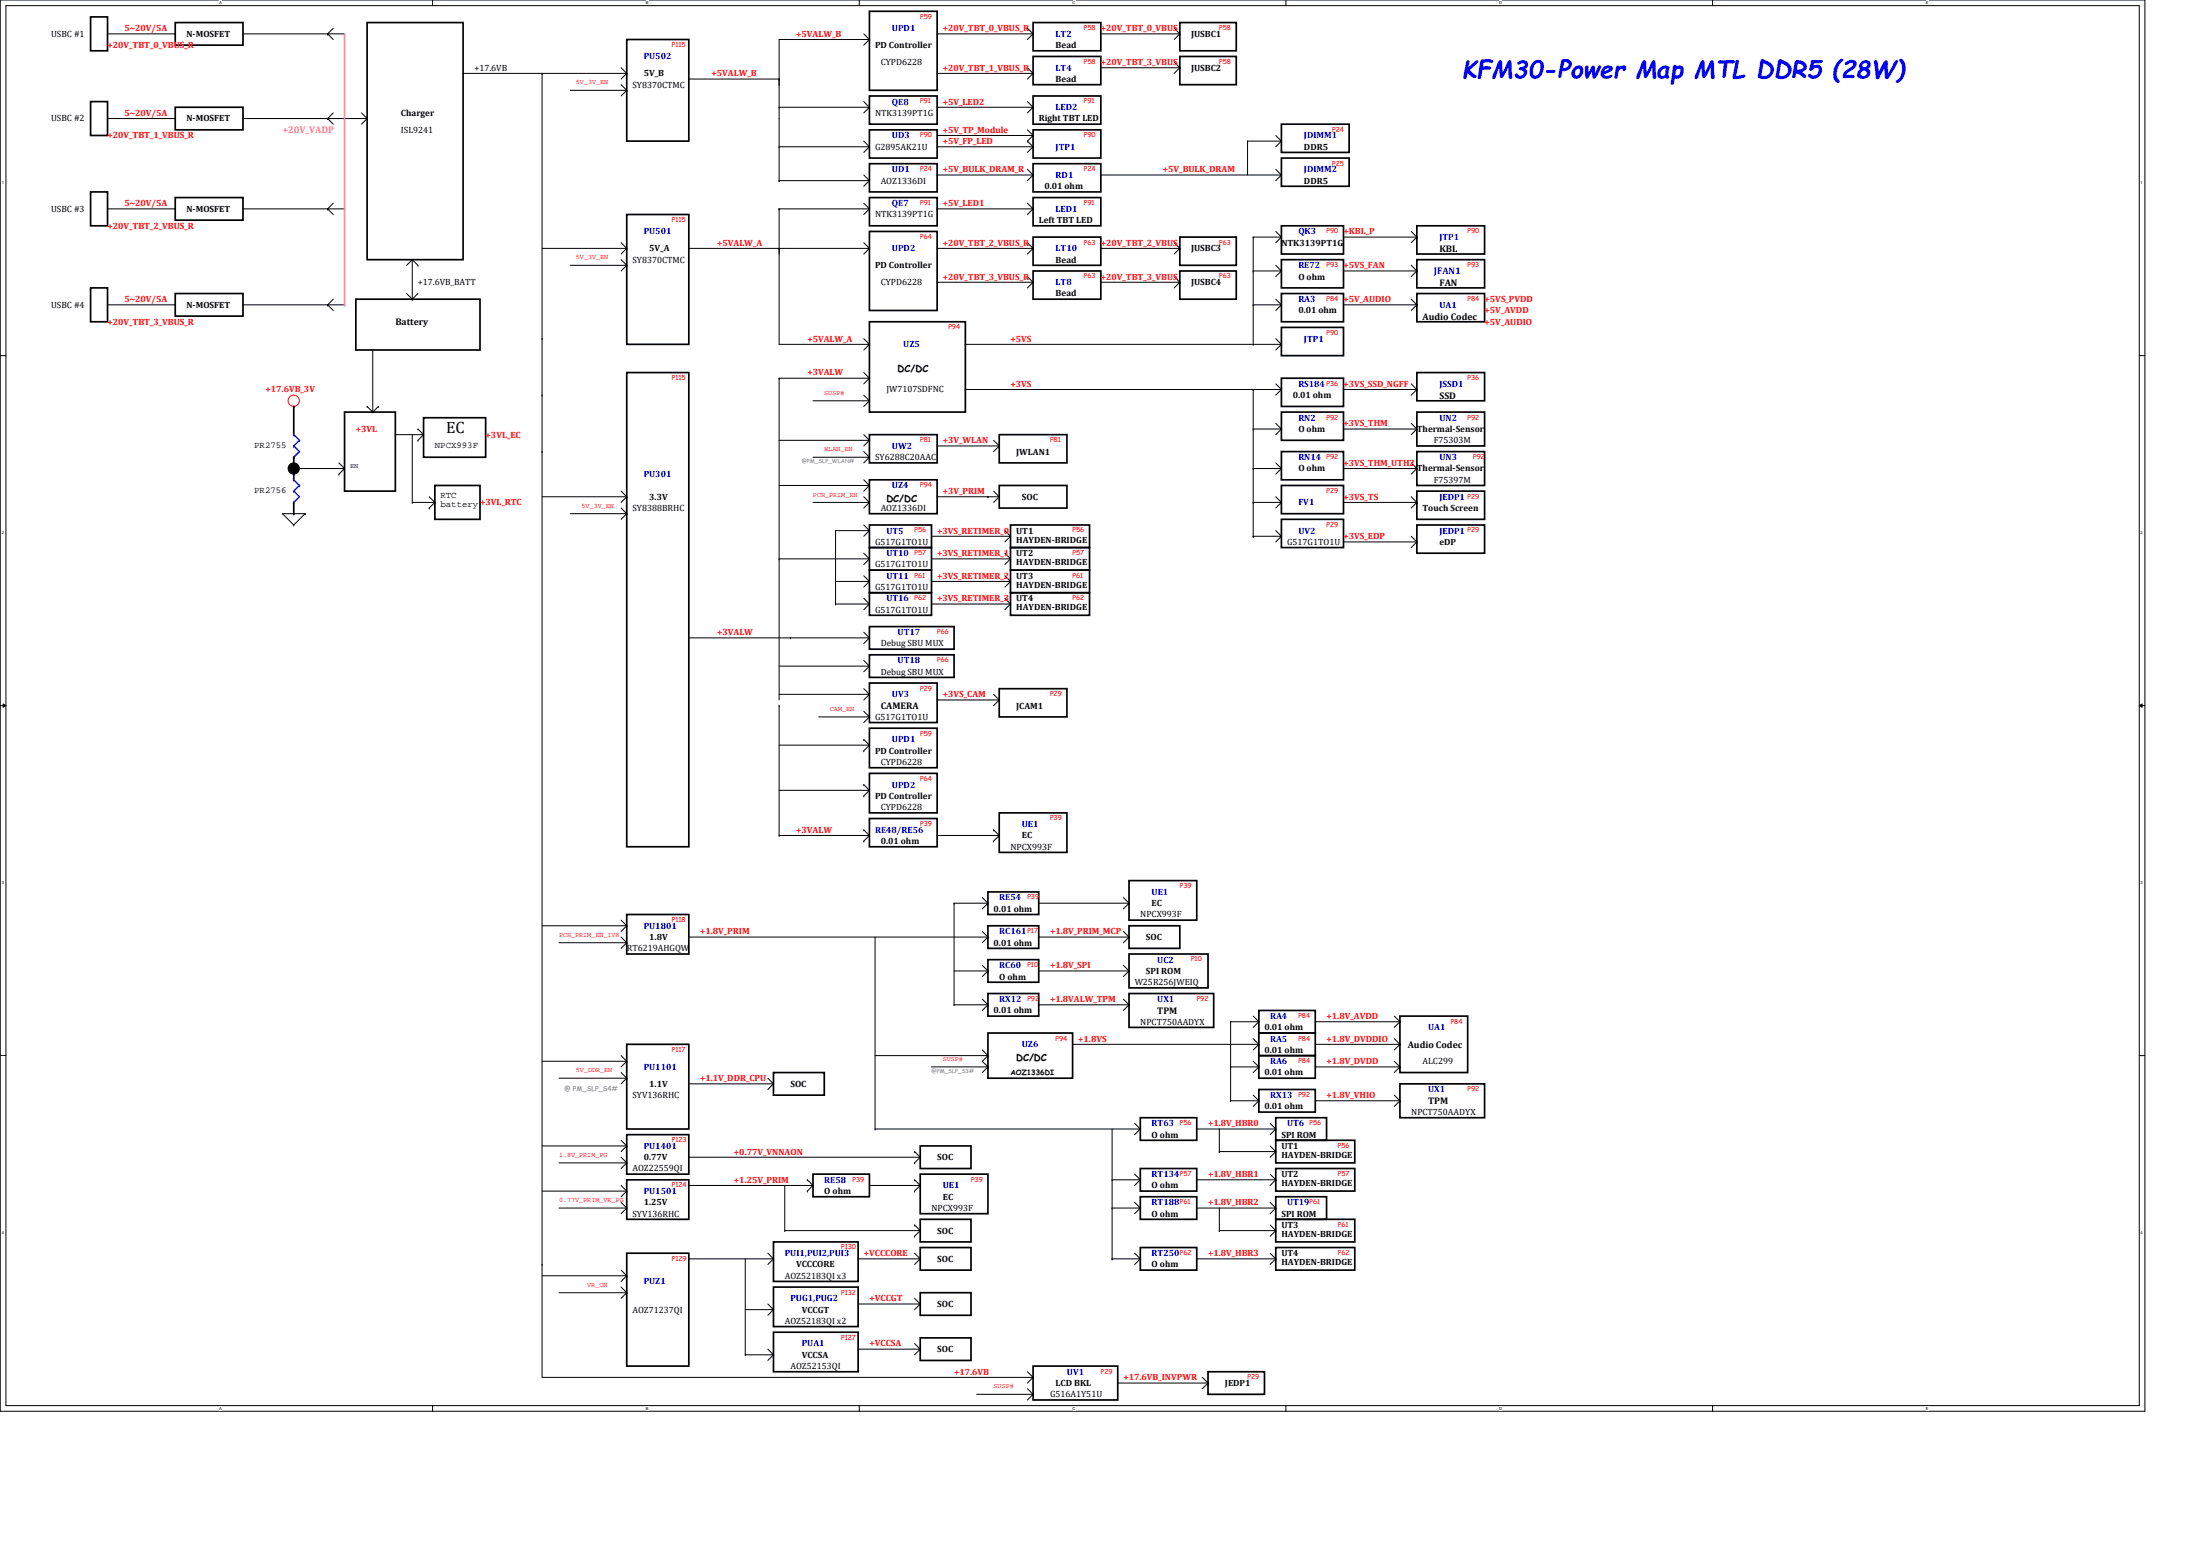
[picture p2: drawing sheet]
<svg xmlns="http://www.w3.org/2000/svg" width="297mm" height="210mm" viewBox="0 0 297 210" stroke-linecap="round" stroke-linejoin="round" font-family="sans-serif">
<path d="M0 0h289.6v190.5h-289.6zM.8 .8h288v188.9h-288z" fill="none" stroke="#000" stroke-width=".14"/>
<g fill="#fff">
<path d="M29.6 .1h.4v.6h-.4z"/>
<path d="M29.6 189.8h.4v.6h-.4z"/>
</g>
<path d="M58.4 0v.8M58.4 189.7v.8" fill="none" stroke="#000" stroke-width=".14"/>
<g fill="#fff">
<path d="M87.2 .1h.4v.6h-.4z"/>
<path d="M87.2 189.8h.4v.6h-.4z"/>
</g>
<path d="M116 0v.8M116 189.7v.8" fill="none" stroke="#000" stroke-width=".14"/>
<g fill="#fff">
<path d="M144.8 .1h.4v.6h-.4z"/>
<path d="M144.8 189.8h.4v.6h-.4z"/>
</g>
<path d="M173.6 0v.8M173.6 189.7v.8" fill="none" stroke="#000" stroke-width=".14"/>
<g fill="#fff">
<path d="M202.4 .1h.4v.6h-.4z"/>
<path d="M202.4 189.8h.4v.6h-.4z"/>
</g>
<path d="M231.2 0v.8M231.2 189.7v.8" fill="none" stroke="#000" stroke-width=".14"/>
<g fill="#fff">
<path d="M260 .1h.4v.6h-.4z"/>
<path d="M260 189.8h.4v.6h-.4z"/>
<path d="M.2 24.4h.3v.6h-.3z"/>
<path d="M289 24.4h.3v.6h-.3z"/>
<path d="M.2 71.6h.3v.6h-.3z"/>
<path d="M289 71.6h.3v.6h-.3z"/>
</g>
<path d="M0 48h.8M288.8 48h.8" fill="none" stroke="#000" stroke-width=".14"/>
<g fill="#fff">
<path d="M.2 118.9h.3v.6h-.3z"/>
<path d="M289 118.9h.3v.6h-.3z"/>
</g>
<path d="M0 95.2h.8M.4 95l.4 .2-.4 .3zM288.8 95.2l.4-.2v.5zM288.8 95.2h.8" fill="none" stroke="#000" stroke-width=".14"/>
<path d="M.4 95l.4 .2-.4 .3zM288.8 95.2l.4-.2v.5z" fill="#000"/>
<g fill="#fff">
<path d="M.2 166.1h.3v.6h-.3z"/>
<path d="M289 166.1h.3v.6h-.3z"/>
</g>
<g fill="none" stroke="#000" stroke-width=".14">
<path d="M14.5 16h9.2M14.5 4.6h9.2M23.7 4.6h.1M23.7 16h.1M32.8 16h16.8M32.8 4.6h13.7M44.2 4.6h.1M44.2 16h.1M44.2 4.6l.8 .7M44.2 16l.8 .8M45 3.8l-.8 .8M45 15.2l-.8 .8"/>
<path d="M46.5 4.6h.1M48.8 15.2l.8 .8M49.6 16h.1M49.6 16l-.8 .8M62.5 9.9h22.1M73.2 9.9h.1M73.2 9.9v176h66.3M77 12.2h7.6M83.9 9.1l.7 .8M83.9 11.4l.7 .8M84.6 9.9h.1M84.6 12.2h.1"/>
<path d="M84.6 9.9l-.7 .8M84.6 12.2l-.7 .8M93 10.7h12.2M105.2 11.4h.1M105.2 10.7h.1M105.2 14.5h.1M105.2 19.8h.1M105.2 14.5h12.2M105.2 19.8h12.2M116.6 4.6l.8 .7M116.6 13.7l.8 .8M116.6 19.1l.8 .7"/>
<path d="M117.4 5.3h.1M117.4 14.5h.1M117.4 19.8h.1M117.4 5.3h-12.2v19.1M117.4 5.3l-.8 .8M117.4 14.5l-.8 .7M117.4 19.8l-.8 .8M126.5 4.6h13M126.5 9.9h13M126.5 14.5h13M126.5 18.3h13M126.5 19.8h13"/>
<path d="M138.7 19.1h.1M138.7 3.8l.8 .8M138.7 9.1l.8 .8M138.7 17.5l.8 .8M138.7 13.7l.8 .8M138.7 19.1l.8 .7M139.5 4.6h.1M139.5 9.9h.1M139.5 14.5h.1M139.5 18.3h.1M139.5 19.8h.1M139.5 4.6l-.8 .7"/>
<path d="M139.5 9.9l-.8 .8M139.5 18.3l-.8 .8M139.5 14.5l-.8 .7M139.5 19.8l-.8 .8M148.6 4.6h10.7M148.6 9.1h10.7M158.5 3.8l.8 .8M158.5 8.4l.8 .7M159.3 4.6h.1M159.3 9.1h.1M159.3 9.1l-.8 .8M159.3 4.6l-.8 .7"/>
<path d="M168.4 19.1h.1M168.4 19.1h4.6M168.4 19.1v4.5M172.3 18.3l.7 .8M173 19.1h.1M173 19.1l-.7 .7M14.5 28.2h9.2M23.7 28.2h.1M32.8 28.2h13.7M44.2 28.2h.1M44.2 28.2l.8 .8M45 27.4l-.8 .8"/>
<path d="M46.5 28.2h.1M54.9 39.6l.8 .8M55.7 35.1h.1M55.7 35.1l.7 .7M55.7 35.1l-.8 .7M55.7 35.1v5.3M56.4 35.8h.1M56.4 39.6l-.7 .8M73.2 33.5h11.4M77 35.8h7.6M83.9 32.8l.7 .7M83.9 35.1l.7 .7"/>
<path d="M84.6 33.5h.1M84.6 35.8h.1M84.6 33.5l-.7 .8M84.6 35.8l-.7 .8M93 33.5h.1M93 33.5h24.4M105.2 28.2h.1M105.2 33.5h.1M105.2 24.4h.1M105.2 28.2h12.2M105.2 28.2v18.3h12.2M105.2 24.4h12.2"/>
<path d="M116.6 32.8l.8 .7M116.6 23.6l.8 .8M116.6 27.4l.8 .8M117.4 33.5h.1M117.4 24.4h.1M117.4 28.2h.1M117.4 33.5l-.8 .8M117.4 24.4l-.8 .7M117.4 28.2l-.8 .8M126.5 28.2h.1M126.5 23.6h.1M126.5 28.2h13"/>
<path d="M126.5 33.5h13M126.5 23.6h13M126.5 38.1h13M138.7 27.4l.8 .8M138.7 22.9l.8 .7M138.7 32.8l.8 .7M138.7 37.3l.8 .8M139.5 28.2h.1M139.5 23.6h.1M139.5 33.5h.1M139.5 38.1h.1M139.5 28.2l-.8 .8"/>
<path d="M139.5 23.6l-.8 .8M139.5 33.5l-.8 .8M139.5 38.1l-.8 .8M148.6 23.6h.1M148.6 33.5h10.7M148.6 23.6h24.4M148.6 38.1h10.7M158.5 32.8l.8 .7M158.5 37.3l.8 .8M159.3 33.5h.1M159.3 38.1h.1M159.3 33.5l-.8 .8"/>
<path d="M159.3 38.1l-.8 .8M169.2 32h.1M169.2 36.6h.1M169.2 32h3.8M169.2 32v14.5M169.2 36.6h3.8M172.3 35.8l.7 .8M172.3 22.9l.7 .7M172.3 31.2l.7 .8M173 36.6h.1M173 23.6h.1M173 32h.1"/>
<path d="M173 36.6l-.7 .7M173 23.6l-.7 .8M173 32l-.7 .8M181.4 32h.1M181.4 36.6h.1M181.4 32h9.9M181.4 36.6h9.9M190.5 31.2l.8 .8M190.5 35.8l.8 .8M191.3 32h.1M191.3 36.6h.1M191.3 32l-.8 .8"/>
<path d="M191.3 36.6l-.8 .7M14.5 41.1h9.2M23.7 41.1h.1M32.8 41.1h13.7M44.2 41.1h.1M44.2 41.1l.8 .8M45 40.4l-.8 .7M46.5 41.1h.1M49.6 54.9h.1M49.6 54.9l.7 .7M50.3 55.6h.1M50.3 47.2v8.4"/>
<path d="M51.1 54.9h.1M51.1 54.9l-.8 .7M53.4 58.7h3.8M55.7 40.4h.1M55.7 58.7v9.1M56.4 57.9h.1M56.4 59.4h.1M56.4 57.9l.8 .8M57.2 58.7h.1M57.2 58.7l-.8 .7M73.2 45.7h.1M73.2 53.3h.1"/>
<path d="M105.2 51.1h.1M105.2 51.1v43.4M105.2 51.1h12.2M105.2 59.4h12.2M109.8 54.1h7.6M116.6 50.3l.8 .8M116.6 58.7l.8 .7M116.6 53.3l.8 .8M116.6 45.7l.8 .8M117.4 51.1h.1M117.4 59.4h.1M117.4 54.1h.1"/>
<path d="M117.4 46.5h.1M117.4 51.1l-.8 .7M117.4 59.4l-.8 .8M117.4 54.1l-.8 .8M117.4 46.5l-.8 .7M130.3 46.5h.1M130.3 52.6h.1M130.3 46.5h42.7M130.3 52.6h42.7M134.2 59.4l.7 .8M169.2 46.5h.1M169.2 41.1h.1"/>
<path d="M169.2 52.6h.1M169.2 57.9h.1M169.2 41.1h3.8M169.2 52.6v19.8M169.2 57.9h3.8M172.3 40.4l.7 .7M172.3 45.7l.7 .8M172.3 51.8l.7 .8M172.3 57.1l.7 .8M173 41.1h.1M173 46.5h.1M173 52.6h.1"/>
<path d="M173 57.9h.1M173 41.1l-.7 .8M173 46.5l-.7 .7M173 52.6l-.7 .7M173 57.9l-.7 .8M181.4 41.1h.1M181.4 52.6h.1M181.4 57.9h.1M181.4 41.1h9.9M181.4 52.6h9.9M181.4 57.9h9.9M190.5 40.4l.8 .7"/>
<path d="M190.5 51.8l.8 .8M190.5 57.1l.8 .8M191.3 41.1h.1M191.3 52.6h.1M191.3 57.9h.1M191.3 41.1l-.8 .8M191.3 52.6l-.8 .7M191.3 57.9l-.8 .8M39.7 70.9h.1M39.7 63.2h6.8M41.2 69.3h.1M41.2 69.3h-3.1l1.6 1.6"/>
<path d="M41.2 69.3l-1.5 1.6M45.8 64h.1M45.8 62.5l.7 .7M46.5 63.2h.1M46.5 63.2l-.7 .8M55.7 67.8h.1M55.7 67.8h3M58 68.6h.1M58 67.1l.7 .7M58.7 67.8h.1M58.7 67.8l-.7 .8M73.2 61h.1"/>
<path d="M73.2 67.1h11.4M77 69.3h7.6M83.9 66.3l.7 .8M83.9 68.6l.7 .7M84.6 67.1h.1M84.6 69.3h.1M84.6 67.1l-.7 .7M84.6 69.3l-.7 .8M105.2 75.4h.1M105.2 65.5h12.2M105.2 75.4h12.2M109.8 67.8h7.6"/>
<path d="M109.8 61.7h7.6M112.8 78.5h4.6M116.6 61l.8 .7M116.6 64.8l.8 .7M116.6 67.1l.8 .7M116.6 70.9l.8 .7M116.6 74.7l.8 .7M116.6 77.7l.8 .8M117.4 61.7h.1M117.4 65.5h.1M117.4 67.8h.1M117.4 71.6h.1"/>
<path d="M117.4 75.4h.1M117.4 78.5h.1M117.4 61.7l-.8 .8M117.4 65.5l-.8 .8M117.4 67.8l-.8 .8M117.4 71.6h-4.6v9.9M117.4 71.6l-.8 .8M117.4 75.4l-.8 .8M117.4 78.5l-.8 .7M125.8 72.4h10.6M125.8 75.4h10.6M125.8 78.5h10.6"/>
<path d="M126.5 60.2h8.4M126.5 67.1h8.4M133.4 67.1h.1M134.2 66.3l.7 .8M134.9 60.2h.1M134.9 67.1h.1M134.9 60.2l-.7 .8M134.9 67.1l-.7 .7M135.7 71.6l.7 .8M135.7 74.7l.7 .7M135.7 77.7l.7 .8M136.4 72.4h.1"/>
<path d="M136.4 75.4h.1M136.4 78.5h.1M136.4 72.4l-.7 .8M136.4 75.4l-.7 .8M136.4 78.5l-.7 .7M169.2 72.4h.1M169.2 63.2h.1M169.2 67.8h.1M169.2 67.8h3.8M169.2 63.2h3.8M169.2 72.4h3.8M172.3 62.5l.7 .7"/>
<path d="M172.3 67.1l.7 .7M172.3 71.6l.7 .8M173 63.2h.1M173 67.8h.1M173 72.4h.1M173 72.4l-.7 .8M173 63.2l-.7 .8M173 67.8l-.7 .8M181.4 63.2h.1M181.4 67.8h.1M181.4 67.8h9.9M181.4 63.2h9.9"/>
<path d="M181.4 73.2h9.9M190.5 62.5l.8 .7M190.5 67.1l.8 .7M190.5 72.4l.8 .8M191.3 63.2h.1M191.3 67.8h.1M191.3 73.2h.1M191.3 73.2l-.8 .7M191.3 63.2l-.8 .8M191.3 67.8l-.8 .8M93 86.1h24.4M105.2 95.2h.1"/>
<path d="M105.2 95.2v17.6M105.2 89.9h12.2M105.2 93.7h12.2M106.7 86.1h.1M110.5 96.8h6.9M112.8 81.5h.1M112.8 81.5h4.6M116.6 99.8h.1M116.6 85.3l.8 .8M116.6 89.2l.8 .7M116.6 93l.8 .7M116.6 96l.8 .8"/>
<path d="M116.6 99.8l.8 .8M116.6 80.8l.8 .7M117.4 86.1h.1M117.4 89.9h.1M117.4 93.7h.1M117.4 96.8h.1M117.4 81.5h.1M117.4 86.1l-.8 .8M117.4 89.9l-.8 .8M117.4 93.7l-.8 .8M117.4 96.8l-.8 .7M117.4 81.5l-.8 .8"/>
<path d="M125.8 81.5h10.6M126.5 94.5h8.4M134.2 93.7l.7 .8M134.9 94.5h.1M134.9 94.5l-.7 .7M135.7 80.8l.7 .7M136.4 81.5h.1M136.4 81.5l-.7 .8M105.2 112.8h.1M105.2 100.6h12.2M105.2 106.7h12.2M105.2 112.8h12.2"/>
<path d="M116.6 101.3h.1M116.6 105.9h.1M116.6 107.4h.1M116.6 112h.1M116.6 113.5h.1M116.6 105.9l.8 .8M116.6 112l.8 .8M117.4 100.6h.1M117.4 106.7h.1M117.4 100.6l-.8 .7M117.4 106.7l-.8 .7M117.4 112.8l-.8 .7"/>
<path d="M126.5 112.8h8.4M134.2 112h.1M134.2 113.5h.1M134.2 112l.7 .8M134.9 112.8h.1M134.9 112.8l-.7 .7M73.2 125h11.4M75.5 127.3h9.1M83.9 124.2l.7 .8M83.9 126.5l.7 .8M84.6 125h.1M84.6 127.3h.1"/>
<path d="M84.6 125l-.7 .7M84.6 127.3l-.7 .7M93 126.5h40.4M118.1 126.5v25.9M128.8 121.9h.1M128.8 135.6h.1M128.8 131.1h4.6M128.8 121.9h4.6M128.8 121.9v13.7M128.8 135.6h4.6M132.6 130.3l.8 .8M132.6 121.2l.8 .7"/>
<path d="M132.6 125.7l.8 .8M132.6 134.9l.8 .7M133.4 126.5h.1M133.4 131.1h.1M133.4 121.9h.1M133.4 135.6h.1M133.4 131.1l-.8 .7M133.4 121.9l-.8 .8M133.4 126.5l-.8 .8M133.4 135.6l-.8 .8M140.2 135.6h.1M140.2 126.5h12.2"/>
<path d="M140.2 131.1h12.2M140.2 121.9h12.2M140.2 135.6h12.2M151.7 125.7l.7 .8M151.7 134.9l.7 .7M151.7 130.3l.7 .8M151.7 121.2l.7 .7M152.4 131.1h.1M152.4 126.5h.1M152.4 135.6h.1M152.4 121.9h.1M152.4 126.5l-.7 .8"/>
<path d="M152.4 135.6l-.7 .8M152.4 131.1l-.7 .7M152.4 121.9l-.7 .8M166.2 137.9h.1M166.2 137.9v10.7M166.2 137.9h3.8M169.2 137.2l.8 .7M170 137.9h.1M170 137.9l-.8 .8M177.6 137.9h11.4M188.3 137.2l.7 .7M189 137.9h.1"/>
<path d="M189 137.9l-.7 .8M0 142.5h.8M73.2 143.3h11.4M73.2 154.7h11.4M75.5 145.5h9.1M75.5 157h9.1M83.9 142.5l.7 .8M83.9 144.8l.7 .7M83.9 153.9l.7 .8M83.9 156.2l.7 .8M84.6 143.3h.1M84.6 145.5h.1"/>
<path d="M84.6 154.7h.1M84.6 157h.1M84.6 143.3l-.7 .7M84.6 145.5l-.7 .8M84.6 154.7l-.7 .7M84.6 157l-.7 .7M93 146.3h11.4M93 156.2h31.2M103.7 145.5l.7 .8M104.4 146.3h.1M104.4 146.3l-.7 .8M109 159.3h.1"/>
<path d="M109 159.3l.8 .7M118.1 152.4h.1M118.1 142.5h15.3M118.1 152.4h35.9M123.5 159.3h.1M123.5 155.4h.1M123.5 157h.1M123.5 159.3l.7 .7M123.5 155.4l.7 .8M124.2 156.2h.1M124.2 156.2l-.7 .8M125.8 144h7.6"/>
<path d="M132.6 141.7l.8 .8M133.4 142.5h.1M133.4 144h.1M133.4 142.5l-.8 .8 .8 .7M133.4 144l-.8 .8M144.8 141h25.2M150.2 159.3h.1M150.2 159.3h3.8M150.2 152.4v17.5M153.2 151.6l.8 .8M153.2 158.5l.8 .8M154 152.4h.1"/>
<path d="M154 159.3h.1M154 152.4l-.8 .8M154 159.3l-.8 .7M161.6 152.4h10.7M161.6 159.3h10.7M164.6 155.4h.1M164.6 155.4h7.7M164.6 152.4v3M166.2 148.6h.1M166.2 144h.1M166.2 144h3.8M166.2 148.6h3.8"/>
<path d="M169.2 140.2l.8 .8M169.2 143.3l.8 .7M169.2 147.8l.8 .8M170 141h.1M170 144h.1M170 148.6h.1M170 141l-.8 .7M170 144l-.8 .8M170 148.6l-.8 .8M171.5 151.6l.8 .8M171.5 154.7l.8 .7M171.5 158.5l.8 .8"/>
<path d="M172.3 152.4h.1M172.3 155.4h.1M172.3 159.3h.1M172.3 155.4l-.8 .8M172.3 152.4l-.8 .8M172.3 159.3l-.8 .7M177.6 141h11.4M177.6 144h11.4M177.6 148.6h11.4M188.3 147.8l.7 .8M188.3 140.2l.7 .8M188.3 143.3l.7 .7"/>
<path d="M189 148.6h.1M189 141h.1M189 144h.1M189 148.6l-.7 .8M189 141l-.7 .7M189 144l-.7 .8M288.8 142.5h.8M73.2 170.7h.1M73.2 172.2h11.4M73.2 160.8h11.4M75.5 174.5h9.1M75.5 163.1h9.1"/>
<path d="M83.9 171.4l.7 .8M83.9 173.7l.7 .8M83.9 160l.7 .8M83.9 162.3l.7 .8M84.6 172.2h.1M84.6 174.5h.1M84.6 160.8h.1M84.6 163.1h.1M84.6 172.2l-.7 .8M84.6 174.5l-.7 .8M84.6 160.8l-.7 .7M84.6 163.1l-.7 .7"/>
<path d="M93 169.9h11.4M93 160h16.8M100.6 169.9v13M100.6 176.8h3.8M103.7 169.2l.7 .7M103.7 176l.7 .8M104.4 169.9h.1M104.4 176.8h.1M104.4 169.9l-.7 .8M104.4 176.8l-.7 .7M106 166.1h.1M106 160v6.1"/>
<path d="M106 166.1h18.2M109 160.8h.1M109.8 160h.1M109.8 160l-.8 .8M115.9 169.9h8.3M115.9 176h8.3M117.4 160h6.8M123.5 160.8h.1M123.5 165.4h.1M123.5 166.9h.1M123.5 169.2l.7 .7M123.5 175.3l.7 .7"/>
<path d="M123.5 165.4l.7 .7M124.2 169.9h.1M124.2 176h.1M124.2 166.1h.1M124.2 160h.1M124.2 169.9l-.7 .8M124.2 176l-.7 .8M124.2 160l-.7 .8M124.2 166.1l-.7 .8M150.2 163.1h.1M150.2 169.9h.1M150.2 169.9h3.8"/>
<path d="M150.2 163.1h3.8M153.2 162.3l.8 .8M153.2 169.2l.8 .7M154 163.1h.1M154 169.9h.1M154 163.1l-.8 .7M154 169.9l-.8 .8M161.6 169.9h10.7M161.6 163.1h10.7M164.6 166.1h.1M164.6 166.1h7.7M164.6 163.1v3"/>
<path d="M171.5 162.3l.8 .8M171.5 165.4l.8 .7M171.5 169.2l.8 .7M172.3 163.1h.1M172.3 166.1h.1M172.3 169.9h.1M172.3 163.1l-.8 .7M172.3 166.1l-.8 .8M172.3 169.9l-.8 .8M100.6 182.9h.1M100.6 182.9h3.8M103.7 182.1l.7 .8"/>
<path d="M104.4 182.9h.1M104.4 182.9l-.7 .7M115.9 182.1h8.3M123.5 181.4l.7 .7M124.2 182.1h.1M124.2 182.1l-.7 .8M131.9 188.2h7.6M138.7 185.2l.8 .7M138.7 187.5l.8 .7M139.5 185.9h.1M139.5 188.2h.1M139.5 185.9l-.8 .8"/>
<path d="M139.5 188.2l-.8 .8M150.9 186.7h12.2M162.3 185.9l.8 .8M163.1 186.7h.1M163.1 186.7l-.8 .8"/>
<circle cx="39.7" cy="63.2" r=".76"/>
</g>
<g fill="none" stroke="#000" stroke-width=".23">
<path d="M12.2 2.3h2.3v4.6h-2.3zM12.2 13.7h2.3v4.6h-2.3zM23.7 14.5h9.1v3h-9.1zM23.7 3h9.1v3.1h-9.1zM49.6 3h12.9v32.1h-12.9zM84.6 5.3h8.4v13.8h-8.4zM117.4 1.5h9.1v10.7h-9.1zM117.4 13h9.1v3.8h-9.1zM117.4 17.5h9.1v3.8h-9.1zM139.5 13h9.1v3.8h-9.1zM139.5 17.5h9.1v3.8h-9.1zM139.5 7.6h9.1v3.8h-9.1z"/>
<path d="M139.5 3h9.1v3.9h-9.1zM159.3 3h7.6v3.9h-7.6zM159.3 7.6h7.6v3.8h-7.6zM173 16.8h9.2v3.8h-9.2zM12.2 38.9h2.3v4.5h-2.3zM12.2 25.9h2.3v4.6h-2.3zM23.7 26.7h9.1v3h-9.1zM23.7 39.6h9.1v3.1h-9.1zM84.6 29h8.4v17.5h-8.4zM117.4 31.2h9.1v10.7h-9.1zM117.4 22.1h9.1v3.8h-9.1zM117.4 26.7h9.1v3.8h-9.1z"/>
<path d="M139.5 26.7h9.1v3.8h-9.1zM139.5 22.1h9.1v3.8h-9.1zM139.5 32h9.1v3.8h-9.1zM139.5 36.6h9.1v3.8h-9.1zM159.3 36.6h7.6v3.8h-7.6zM159.3 32h7.6v3.8h-7.6zM173 21.3h9.2v3.8h-9.2zM173 35.1h8.4v3.8h-8.4zM173 39.6h8.4v3.8h-8.4zM173 30.5h8.4v3.8h-8.4zM191.3 35.1h9.1v3.8h-9.1zM191.3 39.6h9.1v3.8h-9.1z"/>
<path d="M191.3 30.5h9.1v3.8h-9.1zM39.7 54.9h.1M39.7 54.9v3.8M46.5 55.6h6.9v10.7h-6.9zM48 40.4h16.8v6.8h-16.8zM57.2 56.4h8.4v5.3h-8.4zM84.6 50.3h8.4v64h-8.4zM117.4 58.7h9.1v3.8h-9.1zM117.4 43.4h12.9v12.2h-12.9zM134.9 58.7h9.2v3.8h-9.2zM173 44.2h8.4v3.8h-8.4zM173 55.6h8.4v3.8h-8.4z"/>
<path d="M173 51.1h8.4v3.8h-8.4zM191.3 50.3h9.1v3.8h-9.1zM191.3 55.6h9.1v4.6h-9.1zM39.7 61.7h.1M39.7 64h.1M39.7 69.3h.1M39.7 61.7v1.5M39.7 64v.8M39.7 67.8v1.5M58.7 65.5h6.1v4.6h-6.1zM117.4 64.8h9.1v4.5h-9.1zM117.4 73.9h8.4v3.1h-8.4z"/>
<path d="M117.4 77h8.4v3h-8.4zM117.4 70.9h8.4v3h-8.4zM134.9 65.5h9.2v3.1h-9.2zM136.4 70.9h10.7v3h-10.7zM136.4 77h10.7v3h-10.7zM136.4 73.9h10.7v3.1h-10.7zM173 61h8.4v3.8h-8.4zM173 65.5h8.4v3.8h-8.4zM173 70.1h8.4v3.8h-8.4zM191.3 66.3h9.1v3.8h-9.1zM191.3 61h9.1v4.5h-9.1zM191.3 70.9h9.1v3.8h-9.1z"/>
<path d="M117.4 92.2h9.1v5.3h-9.1zM117.4 84.6h11.4v3h-11.4zM117.4 88.4h11.4v3h-11.4zM117.4 80h8.4v3.1h-8.4zM117.4 98.3h9.1v5.3h-9.1zM134.9 93h9.2v3.8h-9.2zM136.4 80h10.7v3.1h-10.7zM117.4 110.5h9.1v3.8h-9.1zM117.4 104.4h9.1v5.3h-9.1zM134.9 109.7h9.2v5.4h-9.2zM152.4 118.9h9.2v5.3h-9.2zM84.6 123.4h8.4v5.4h-8.4z"/>
<path d="M133.4 139.4h11.4v6.1h-11.4zM133.4 129.5h6.8v3.1h-6.8zM133.4 125h6.8v3h-6.8zM133.4 134.1h6.8v3.1h-6.8zM133.4 120.4h6.8v3h-6.8zM152.4 125h6.9v3h-6.9zM152.4 128.8h10.7v4.6h-10.7zM152.4 134.1h11.5v4.6h-11.5zM170 136.4h7.6v3h-7.6zM170 139.4h7.6v3.1h-7.6zM189 137.2h9.2v7.6h-9.2zM84.6 141h8.4v11.4h-8.4z"/>
<path d="M84.6 159.3h8.4v5.3h-8.4zM84.6 153.2h8.4v5.3h-8.4zM104.4 144.8h6.9v3h-6.9zM109.8 158.5h7.6v3h-7.6zM124.2 158.5h9.2v5.3h-9.2zM124.2 154.7h6.9v3h-6.9zM154 150.9h7.6v3h-7.6zM154 157.7h7.6v3.1h-7.6zM170 147.1h7.6v3h-7.6zM170 142.5h7.6v3h-7.6zM172.3 150.9h6.8v3h-6.8zM172.3 153.9h10.6v3.1h-10.6z"/>
<path d="M172.3 157.7h10.6v3.1h-10.6zM189 146.3h11.4v4.6h-11.4zM84.6 169.2h8.4v15.2h-8.4zM104.4 167.6h11.5v5.4h-11.5zM104.4 173.7h11.5v5.4h-11.5zM104.4 179.8h11.5v5.4h-11.5zM124.2 168.4h6.9v3h-6.9zM124.2 174.5h6.9v3h-6.9zM124.2 164.6h6.9v3h-6.9zM154 161.5h7.6v3.1h-7.6zM154 168.4h7.6v3h-7.6zM172.3 161.5h6.8v3.1h-6.8z"/>
<path d="M172.3 164.6h10.6v3h-10.6zM172.3 168.4h10.6v3h-10.6zM124.2 180.6h6.9v3h-6.9zM139.5 184.4h11.4v4.6h-11.4zM163.1 185.2h7.6v3h-7.6z"/>
</g>
<path d="M46.5 4.6v36.5M46.5 41.1h.1" fill="none" stroke="#f0f" stroke-width=".23"/>
<circle cx="39.7" cy="54.1" r=".76" fill="none" stroke="#f00" stroke-width=".14"/>
<g fill="none" stroke="#0080ff" stroke-width=".23">
<path d="M39.7 58.7h.1M39.7 58.7l.7 .7M40.4 59.4h.1M40.4 59.4l-.7 .8M39.7 61.7h.1M39.7 60.2h.1M39.7 67.8h.1M39.7 66.3h.1M39.7 64.8h.1M39.7 60.2l.7 .8-.7 .7M39.7 66.3l.7 .8-.7 .7M39.7 64.8l.7 .7"/>
<path d="M40.4 65.5h.1M40.4 65.5l-.7 .8"/>
</g>
<circle cx="39.7" cy="63.2" r=".76" fill="#000"/>
<text font-size="3.3" fill="#00f" x="197.4" y="10.5">KFM30-Power Map MTL DDR5 (28W)</text>
<text font-size="2.2" x="60.2" y="58.5">EC</text>
<text font-size="1.3" fill="#f0f" x="38.1" y="18">+20V_VADP</text>
<g font-size="1.3">
<text x="194.3" y="34">KBL</text>
<text x="194.3" y="38.6">FAN</text>
<text x="53.4" y="43.9">Battery</text>
<text x="192.1" y="43.1">Audio Codec</text>
<text x="121.2" y="50.2">DC/DC</text>
<text x="194.3" y="53.8">SSD</text>
<text x="119.7" y="67.7">DC/DC</text>
<text x="118.9" y="95.7">CAMERA</text>
<text x="156.2" y="136.9">TPM</text>
<text x="137.2" y="143.2">DC/DC</text>
<text x="190.1" y="141.4">Audio Codec</text>
<text x="192.8" y="149.1">TPM</text>
</g>
<text font-size="1.3" fill="#00f" x="193.6" y="37">JFAN1</text>
<g font-size="1.2">
<text x="6.9" y="5">USBC #1</text>
<text x="25.2" y="5">N-MOSFET</text>
<text x="160.8" y="5">JUSBC1</text>
<text x="64" y="9.5">+17.6VB</text>
<text x="85.4" y="11.8">SY8370CTMC</text>
<text x="86.9" y="10.3">5V_B</text>
<text x="118.1" y="6.5">PD Controller</text>
<text x="118.9" y="8.8">CYPD6228</text>
<text x="142.5" y="6.5">Bead</text>
<text x="142.5" y="11.1">Bead</text>
<text x="160.8" y="9.5">JUSBC2</text>
<text x="6.9" y="16.4">USBC #2</text>
<text x="25.2" y="16.4">N-MOSFET</text>
<text x="54.1" y="15.6">Charger</text>
<text x="54.1" y="17.9">ISL9241</text>
<text x="118.1" y="15.6">NTK3139PT1G</text>
<text x="140.2" y="16.4">Right TBT LED</text>
<text x="118.1" y="20.2">G2895AK21U</text>
<text x="176.1" y="20.2">DDR5</text>
<text x="6.9" y="28.6">USBC #3</text>
<text x="25.2" y="28.6">N-MOSFET</text>
<text x="118.1" y="29.3">NTK3139PT1G</text>
<text x="118.9" y="24.8">AOZ1336DI</text>
<text x="141" y="25.5">0.01 ohm</text>
<text x="176.1" y="24.8">DDR5</text>
<text x="85.4" y="35.4">SY8370CTMC</text>
<text x="87.7" y="33.9">5V_A</text>
<text x="140.2" y="30.1">Left TBT LED</text>
<text x="142.5" y="35.4">Bead</text>
<text x="160.8" y="33.9">JUSBC3</text>
<text x="173" y="33.2">NTK3139PT1G</text>
<text x="6.9" y="41.5">USBC #4</text>
<text x="25.2" y="41.5">N-MOSFET</text>
<text x="56.4" y="38.5">+17.6VB_BATT</text>
<text x="118.1" y="36.2">PD Controller</text>
<text x="118.9" y="38.5">CYPD6228</text>
<text x="142.5" y="40">Bead</text>
<text x="160.8" y="38.5">JUSBC4</text>
<text x="175.3" y="37.7">O ohm</text>
<text x="175.3" y="42.3">0.01 ohm</text>
<text x="119.7" y="53">JW7107SDFNC</text>
<text x="174.5" y="53.7">0.01 ohm</text>
<text x="175.3" y="58.3">O ohm</text>
<text x="191.3" y="58.3">Thermal-Sensor</text>
<text x="193.6" y="59.8">F75303M</text>
<text x="34.3" y="60.4">PR2755</text>
<text x="58.7" y="60.4">NPCX993F</text>
<text x="118.1" y="62.1">SY6288C20AAC</text>
<text x="137.2" y="61.4">JWLAN1</text>
<text x="175.3" y="63.6">O ohm</text>
<text x="191.3" y="63.6">Thermal-Sensor</text>
<text x="193.6" y="65.2">F75397M</text>
<text x="34.3" y="66.5">PR2756</text>
<text x="59.5" y="67.3">RTC</text>
<text x="59.5" y="68.5">battery +3VL_RTC</text>
<text x="85.4" y="69">SY8388BRHC</text>
<text x="87.7" y="67.4">3.3V</text>
<text x="118.9" y="69">AOZ1336DI</text>
<text x="138" y="67.4">SOC</text>
<text x="192.1" y="69">Touch Screen</text>
<text x="118.1" y="73.5">G517G1TO1U</text>
<text x="118.1" y="76.6">G517G1TO1U</text>
<text x="137.2" y="75.1">UT2</text>
<text x="137.2" y="76.3">HAYDEN-BRIDGE</text>
<text x="137.2" y="72">UT1</text>
<text x="137.2" y="73.2">HAYDEN-BRIDGE</text>
<text x="173.8" y="73.5">G517G1TO1U</text>
<text x="194.3" y="73.5">eDP</text>
<text x="118.1" y="82.7">G517G1TO1U</text>
<text x="118.1" y="79.6">G517G1TO1U</text>
<text x="137.2" y="81.2">UT4</text>
<text x="137.2" y="82.4">HAYDEN-BRIDGE</text>
<text x="137.2" y="78.1">UT3</text>
<text x="137.2" y="79.3">HAYDEN-BRIDGE</text>
<text x="118.9" y="87.3">Debug SBU MUX</text>
<text x="118.9" y="91.1">Debug SBU MUX</text>
<text x="137.2" y="95.6">JCAM1</text>
<text x="118.1" y="97.2">G517G1TO1U</text>
<text x="118.1" y="101.7">PD Controller</text>
<text x="118.1" y="107.8">PD Controller</text>
<text x="118.9" y="103.3">CYPD6228</text>
<text x="118.9" y="113.9">0.01 ohm</text>
<text x="118.9" y="109.4">CYPD6228</text>
<text x="138" y="113.2">EC</text>
<text x="136.4" y="114.7">NPCX993F</text>
<text x="134.2" y="123.1">0.01 ohm</text>
<text x="154" y="123.8">NPCX993F</text>
<text x="155.5" y="122.3">EC</text>
<text x="84.6" y="128.4">RT6219AHGQW</text>
<text x="87.7" y="126.9">1.8V</text>
<text x="134.2" y="127.6">0.01 ohm</text>
<text x="154.7" y="126.9">SOC</text>
<text x="154.7" y="131.5">SPI ROM</text>
<text x="134.2" y="136.8">0.01 ohm</text>
<text x="134.9" y="132.2">O ohm</text>
<text x="153.2" y="133">W25R256JWEIQ</text>
<text x="154" y="138.3">NPCT750AADYX</text>
<text x="170.7" y="139.1">0.01 ohm</text>
<text x="170.7" y="142.1">0.01 ohm</text>
<text x="192.1" y="143.6">ALC299</text>
<text x="85.4" y="148.2">SYV136RHC</text>
<text x="87.7" y="146.7">1.1V</text>
<text x="106.7" y="146.7">SOC</text>
<text x="170.7" y="145.2">0.01 ohm</text>
<text x="170.7" y="149.7">0.01 ohm</text>
<text x="155.5" y="153.6">O ohm</text>
<text x="173" y="153.6">SPI ROM</text>
<text x="173" y="155.1">UT1</text>
<text x="190.5" y="150.5">NPCT750AADYX</text>
<text x="85.4" y="158.1">AOZ22559QI</text>
<text x="86.9" y="156.6">0.77V</text>
<text x="111.3" y="161.2">O ohm</text>
<text x="126.5" y="156.6">SOC</text>
<text x="127.3" y="161.9">EC</text>
<text x="155.5" y="160.4">O ohm</text>
<text x="173" y="156.3">HAYDEN-BRIDGE</text>
<text x="173" y="158.9">UT2</text>
<text x="173" y="160.1">HAYDEN-BRIDGE</text>
<text x="85.4" y="164.2">SYV136RHC</text>
<text x="86.9" y="162.7">1.25V</text>
<text x="125.8" y="163.5">NPCX993F</text>
<text x="126.5" y="166.5">SOC</text>
<text x="155.5" y="164.2">O ohm</text>
<text x="173" y="164.2">SPI ROM</text>
<text x="173" y="165.7">UT3</text>
<text x="173" y="167">HAYDEN-BRIDGE</text>
<text x="106" y="172.6">AOZ52183QI x3</text>
<text x="107.5" y="171.1">VCCCORE</text>
<text x="126.5" y="170.3">SOC</text>
<text x="155.5" y="171.1">O ohm</text>
<text x="173" y="169.6">UT4</text>
<text x="173" y="170.8">HAYDEN-BRIDGE</text>
<text x="85.4" y="177.2">AOZ71237QI</text>
<text x="106" y="178.7">AOZ52183QI x2</text>
<text x="108.2" y="177.2">VCCGT</text>
<text x="126.5" y="176.4">SOC</text>
<text x="106.7" y="184.8">AOZ52153QI</text>
<text x="108.2" y="183.3">VCCSA</text>
<text x="126.5" y="182.5">SOC</text>
<text x="141.8" y="188.6">G516A1Y51U</text>
<text x="142.5" y="187.1">LCD BKL</text>
<text x="165.4" y="187.1">JEDP1</text>
</g>
<g font-size="1.2" fill="#f00">
<text x="16.8" y="4.2">5~20V/5A</text>
<text x="107.5" y="5">+5VALW_B</text>
<text x="127.3" y="4.2">+20V_TBT_0_VBUS_R</text>
<text x="148.6" y="4.2">+20V_TBT_0_VBUS</text>
<text x="14.5" y="6.5">+20V_TBT_0_VBUS_R</text>
<text x="96.1" y="10.3">+5VALW_B</text>
<text x="127.3" y="9.5">+20V_TBT_1_VBUS_R</text>
<text x="148.6" y="8.8">+20V_TBT_3_VBUS</text>
<text x="16.8" y="15.6">5~20V/5A</text>
<text x="127.3" y="14.1">+5V_LED2</text>
<text x="127.3" y="17.9">+5V_TP_Module</text>
<text x="14.5" y="18.7">+20V_TBT_1_VBUS_R</text>
<text x="127.3" y="23.3">+5V_BULK_DRAM_R</text>
<text x="127.3" y="19.4">+5V_FP_LED</text>
<text x="157" y="23.3">+5V_BULK_DRAM</text>
<text x="16.8" y="27.8">5~20V/5A</text>
<text x="127.3" y="27.8">+5V_LED1</text>
<text x="14.5" y="30.9">+20V_TBT_2_VBUS_R</text>
<text x="96.8" y="33.2">+5VALW_A</text>
<text x="127.3" y="33.2">+20V_TBT_2_VBUS_R</text>
<text x="148.6" y="33.2">+20V_TBT_2_VBUS</text>
<text x="181.4" y="31.6">+KBL_P</text>
<text x="16.8" y="40.8">5~20V/5A</text>
<text x="127.3" y="37.7">+20V_TBT_3_VBUS_R</text>
<text x="148.6" y="37.7">+20V_TBT_3_VBUS</text>
<text x="181.4" y="40.8">+5V_AUDIO</text>
<text x="181.4" y="36.2">+5VS_FAN</text>
<text x="200.4" y="40.8">+5VS_PVDD</text>
<text x="14.5" y="43.8">+20V_TBT_3_VBUS_R</text>
<text x="109" y="46.1">+5VALW_A</text>
<text x="136.4" y="46.1">+5VS</text>
<text x="200.4" y="43.8">+5V_AUDIO</text>
<text x="200.4" y="42.3">+5V_AVDD</text>
<text x="35.9" y="53">+17.6VB_3V</text>
<text x="109" y="50.7">+3VALW</text>
<text x="136.4" y="52.2">+3VS</text>
<text x="181.4" y="52.2">+3VS_SSD_NGFF</text>
<text x="48" y="58.3">+3VL</text>
<text x="65.6" y="59.1">+3VL_EC</text>
<text x="127.3" y="59.8">+3V_WLAN</text>
<text x="181.4" y="57.5">+3VS_THM</text>
<text x="181.4" y="62.9">+3VS_THM_UTH2</text>
<text x="127.3" y="66.7">+3V_PRIM</text>
<text x="181.4" y="67.4">+3VS_TS</text>
<text x="126.5" y="72">+3VS_RETIMER_0</text>
<text x="126.5" y="75.1">+3VS_RETIMER_1</text>
<text x="181.4" y="72.8">+3VS_EDP</text>
<text x="126.5" y="81.2">+3VS_RETIMER_3</text>
<text x="126.5" y="78.1">+3VS_RETIMER_2</text>
<text x="96.8" y="85.7">+3VALW</text>
<text x="127.3" y="94.1">+3VS_CAM</text>
<text x="107.5" y="112.4">+3VALW</text>
<text x="94.5" y="126.1">+1.8V_PRIM</text>
<text x="141.8" y="130.7">+1.8V_SPI</text>
<text x="141.8" y="126.1">+1.8V_PRIM_MCP</text>
<text x="141.8" y="135.3">+1.8VALW_TPM</text>
<text x="179.1" y="137.6">+1.8V_AVDD</text>
<text x="145.6" y="140.6">+1.8VS</text>
<text x="179.1" y="140.6">+1.8V_DVDDIO</text>
<text x="179.1" y="143.6">+1.8V_DVDD</text>
<text x="94.5" y="145.9">+1.1V_DDR_CPU</text>
<text x="179.1" y="148.2">+1.8V_VHIO</text>
<text x="99.1" y="155.8">+0.77V_VNNAON</text>
<text x="163.1" y="152">+1.8V_HBR0</text>
<text x="99.1" y="159.7">+1.25V_PRIM</text>
<text x="163.1" y="158.9">+1.8V_HBR1</text>
<text x="163.1" y="162.7">+1.8V_HBR2</text>
<text x="116.6" y="169.6">+VCCCORE</text>
<text x="163.1" y="169.6">+1.8V_HBR3</text>
<text x="117.4" y="175.7">+VCCGT</text>
<text x="117.4" y="181.7">+VCCSA</text>
<text x="128.8" y="185.6">+17.6VB</text>
<text x="151.7" y="186.3">+17.6VB_INVPWR</text>
</g>
<g font-size="1.2" fill="#00f">
<text x="120.4" y="4.2">UPD1</text>
<text x="142.5" y="5">LT2</text>
<text x="86.9" y="8">PU502</text>
<text x="142.5" y="9.5">LT4</text>
<text x="120.4" y="14.1">QE8</text>
<text x="142.5" y="14.9">LED2</text>
<text x="120.4" y="23.3">UD1</text>
<text x="120.4" y="18.7">UD3</text>
<text x="142.5" y="20.2">JTP1</text>
<text x="176.1" y="18.7">JDIMM1</text>
<text x="176.1" y="23.3">JDIMM2</text>
<text x="120.4" y="27.8">QE7</text>
<text x="142.5" y="28.6">LED1</text>
<text x="142.5" y="24">RD1</text>
<text x="86.9" y="31.6">PU501</text>
<text x="120.4" y="33.9">UPD2</text>
<text x="142.5" y="33.9">LT10</text>
<text x="175.3" y="31.6">QK3</text>
<text x="194.3" y="32.4">JTP1</text>
<text x="142.5" y="38.5">LT8</text>
<text x="175.3" y="40.8">RA3</text>
<text x="175.3" y="36.2">RE72</text>
<text x="194.3" y="41.5">UA1</text>
<text x="122" y="46.9">UZ5</text>
<text x="176.1" y="46.1">JTP1</text>
<text x="175.3" y="52.2">RS184</text>
<text x="194.3" y="52.2">JSSD1</text>
<text x="175.3" y="56.8">RN2</text>
<text x="194.3" y="56.8">UN2</text>
<text x="86.9" y="64.4">PU301</text>
<text x="120.4" y="60.6">UW2</text>
<text x="120.4" y="65.9">UZ4</text>
<text x="175.3" y="62.1">RN14</text>
<text x="194.3" y="62.1">UN3</text>
<text x="175.3" y="68.2">FV1</text>
<text x="194.3" y="67.4">JEDP1</text>
<text x="119.7" y="72">UT5</text>
<text x="119.7" y="75.1">UT10</text>
<text x="175.3" y="72">UV2</text>
<text x="194.3" y="72">JEDP1</text>
<text x="119.7" y="78.1">UT11</text>
<text x="119.7" y="81.2">UT16</text>
<text x="121.2" y="89.5">UT18</text>
<text x="121.2" y="85.7">UT17</text>
<text x="120.4" y="94.1">UV3</text>
<text x="120.4" y="100.2">UPD1</text>
<text x="120.4" y="106.3">UPD2</text>
<text x="118.1" y="112.4">RE48/RE56</text>
<text x="138" y="111.6">UE1</text>
<text x="86.9" y="125.4">PU1801</text>
<text x="134.9" y="121.6">RE54</text>
<text x="155.5" y="120.8">UE1</text>
<text x="134.9" y="130.7">RC60</text>
<text x="134.9" y="126.1">RC161</text>
<text x="156.2" y="129.9">UC2</text>
<text x="134.9" y="135.3">RX12</text>
<text x="156.2" y="135.3">UX1</text>
<text x="171.5" y="137.6">RA4</text>
<text x="138" y="141.4">UZ6</text>
<text x="171.5" y="140.6">RA5</text>
<text x="171.5" y="143.6">RA6</text>
<text x="192.8" y="139.1">UA1</text>
<text x="86.9" y="144.4">PU1101</text>
<text x="171.5" y="148.2">RX13</text>
<text x="192.8" y="147.5">UX1</text>
<text x="86.9" y="155.1">PU1401</text>
<text x="155.5" y="152">RT63</text>
<text x="173.8" y="152">UT6</text>
<text x="86.9" y="161.2">PU1501</text>
<text x="111.3" y="159.7">RE58</text>
<text x="127.3" y="160.4">UE1</text>
<text x="155.5" y="158.9">RT134</text>
<text x="155.5" y="162.7">RT188</text>
<text x="173.8" y="162.7">UT19</text>
<text x="86.9" y="173.4">PUZ1</text>
<text x="106" y="169.6">PUI1,PUI2,PUI3</text>
<text x="155.5" y="169.6">RT250</text>
<text x="106.7" y="175.7">PUG1,PUG2</text>
<text x="108.2" y="181.7">PUA1</text>
<text x="144.1" y="185.6">UV1</text>
</g>
<text font-size="1" x="136.4" y="145.1">AOZ1336DI</text>
<g font-size=".9" fill="#f00">
<text x="124.2" y="2.5">P59</text>
<text x="146.3" y="4.1">P58</text>
<text x="164.6" y="4.1">P58</text>
<text x="77.8" y="11.4">5V_3V_EN</text>
<text x="90.7" y="6.3">P115</text>
<text x="146.3" y="8.6">P58</text>
<text x="164.6" y="8.6">P58</text>
<text x="124.2" y="14">P91</text>
<text x="146.3" y="14">P91</text>
<text x="179.9" y="17.8">P24</text>
<text x="124.2" y="23.1">P24</text>
<text x="124.2" y="18.5">P90</text>
<text x="146.3" y="18.5">P90</text>
<text x="146.3" y="23.1">P24</text>
<text x="179.9" y="22.3">P25</text>
<text x="90.7" y="30">P115</text>
<text x="124.2" y="27.7">P91</text>
<text x="146.3" y="27.7">P91</text>
<text x="77.8" y="35">5V_3V_EN</text>
<text x="124.2" y="32.3">P64</text>
<text x="146.3" y="33">P63</text>
<text x="164.6" y="33">P63</text>
<text x="179.1" y="31.5">P90</text>
<text x="198.2" y="31.5">P90</text>
<text x="146.3" y="37.6">P63</text>
<text x="164.6" y="37.6">P63</text>
<text x="179.1" y="36.1">P93</text>
<text x="179.1" y="40.6">P84</text>
<text x="198.2" y="40.6">P84</text>
<text x="198.2" y="36.1">P93</text>
<text x="128.1" y="44.4">P94</text>
<text x="179.1" y="45.2">P90</text>
<text x="90.7" y="51.3">P115</text>
<text x="111.3" y="53.3">SUSP#</text>
<text x="179.1" y="52.1">P36</text>
<text x="198.2" y="51.3">P36</text>
<text x="124.2" y="59.7">P81</text>
<text x="141.8" y="59.7">P81</text>
<text x="179.1" y="56.6">P92</text>
<text x="198.2" y="56.6">P92</text>
<text x="111.3" y="60.9">WLAN_EN</text>
<text x="124.2" y="65.8">P94</text>
<text x="179.1" y="62">P92</text>
<text x="198.9" y="62">P92</text>
<text x="78.5" y="68.5">5V_3V_EN</text>
<text x="109.8" y="67">PCH_PRIM_EN</text>
<text x="123.5" y="71.9">P56</text>
<text x="144.8" y="71.9">P56</text>
<text x="179.1" y="66.5">P29</text>
<text x="179.1" y="71.1">P29</text>
<text x="198.2" y="71.9">P29</text>
<text x="198.2" y="67.3">P29</text>
<text x="123.5" y="74.9">P57</text>
<text x="123.5" y="78">P61</text>
<text x="144.8" y="74.9">P57</text>
<text x="144.8" y="78">P61</text>
<text x="123.5" y="81">P62</text>
<text x="144.8" y="81">P62</text>
<text x="126.5" y="85.6">P66</text>
<text x="126.5" y="89.4">P66</text>
<text x="112.1" y="96">CAM_EN</text>
<text x="124.2" y="93.2">P29</text>
<text x="141.8" y="94">P29</text>
<text x="124.2" y="99.3">P59</text>
<text x="124.2" y="105.4">P64</text>
<text x="124.2" y="111.5">P39</text>
<text x="141.8" y="110.7">P39</text>
<text x="159.3" y="119.9">P39</text>
<text x="90.7" y="124.5">P118</text>
<text x="138.7" y="126">P17</text>
<text x="138.7" y="121.4">P39</text>
<text x="75.5" y="126.5">PCH_PRIM_EN_1V8</text>
<text x="138.7" y="130.5">P10</text>
<text x="160.8" y="129.8">P10</text>
<text x="138.7" y="135.1">P92</text>
<text x="161.6" y="135.1">P92</text>
<text x="175.3" y="137.4">P84</text>
<text x="90.7" y="142">P117</text>
<text x="127.3" y="143.2">SUSP#</text>
<text x="142.5" y="140.5">P94</text>
<text x="175.3" y="140.5">P84</text>
<text x="175.3" y="143.5">P84</text>
<text x="195.9" y="138.2">P84</text>
<text x="77.8" y="144.7">5V_DDR_EN</text>
<text x="175.3" y="148.1">P92</text>
<text x="198.2" y="147.3">P92</text>
<text x="90.7" y="154.2">P123</text>
<text x="159.3" y="151.9">P56</text>
<text x="176.8" y="151.9">P56</text>
<text x="180.6" y="154.9">P56</text>
<text x="75.5" y="156.2">1.8V_PRIM_PG</text>
<text x="90.7" y="160.3">P124</text>
<text x="115.1" y="159.5">P39</text>
<text x="131.1" y="159.5">P39</text>
<text x="159.3" y="158.7">P57</text>
<text x="180.6" y="158.7">P57</text>
<text x="75.5" y="162.3">0.77V_PRIM_VR_PG</text>
<text x="159.3" y="162.6">P61</text>
<text x="176.8" y="162.6">P61</text>
<text x="180.6" y="165.6">P61</text>
<text x="79.3" y="173.7">VR_ON</text>
<text x="90.7" y="170.2">P129</text>
<text x="113.6" y="168.6">P130</text>
<text x="159.3" y="169.4">P62</text>
<text x="180.6" y="169.4">P62</text>
<text x="113.6" y="174.7">P132</text>
<text x="113.6" y="180.8">P127</text>
<text x="148.6" y="185.4">P29</text>
<text x="134.2" y="187.4">SUSP#</text>
<text x="168.4" y="186.2">P29</text>
</g>
<text font-size=".9" x="47.3" y="63.2">EN</text>
<text font-size=".9" fill="#808080" x="76.2" y="147.3">@ PM_SLP_S4#</text>
<g font-size=".8" fill="#808080">
<text x="108.2" y="62.6">@PM_SLP_WLAN#</text>
<text x="125.8" y="144.9">@PM_SLP_S3#</text>
</g>
<g font-size=".5">
<text x="29.6" y=".6">A</text>
<text x="87.2" y=".6">B</text>
<text x="144.8" y=".6">C</text>
<text x="202.4" y=".6">D</text>
<text x="260" y=".6">E</text>
<text x=".2" y="24.9">1</text>
<text x="289" y="24.9">1</text>
<text x=".2" y="72.1">2</text>
<text x="289" y="72.1">2</text>
<text x=".2" y="119.4">3</text>
<text x="289" y="119.4">3</text>
<text x=".2" y="166.6">4</text>
<text x="289" y="166.6">4</text>
<text x="29.6" y="190.3">A</text>
<text x="87.2" y="190.3">B</text>
<text x="144.8" y="190.3">C</text>
<text x="202.4" y="190.3">D</text>
<text x="260" y="190.3">E</text>
</g>
</svg>
